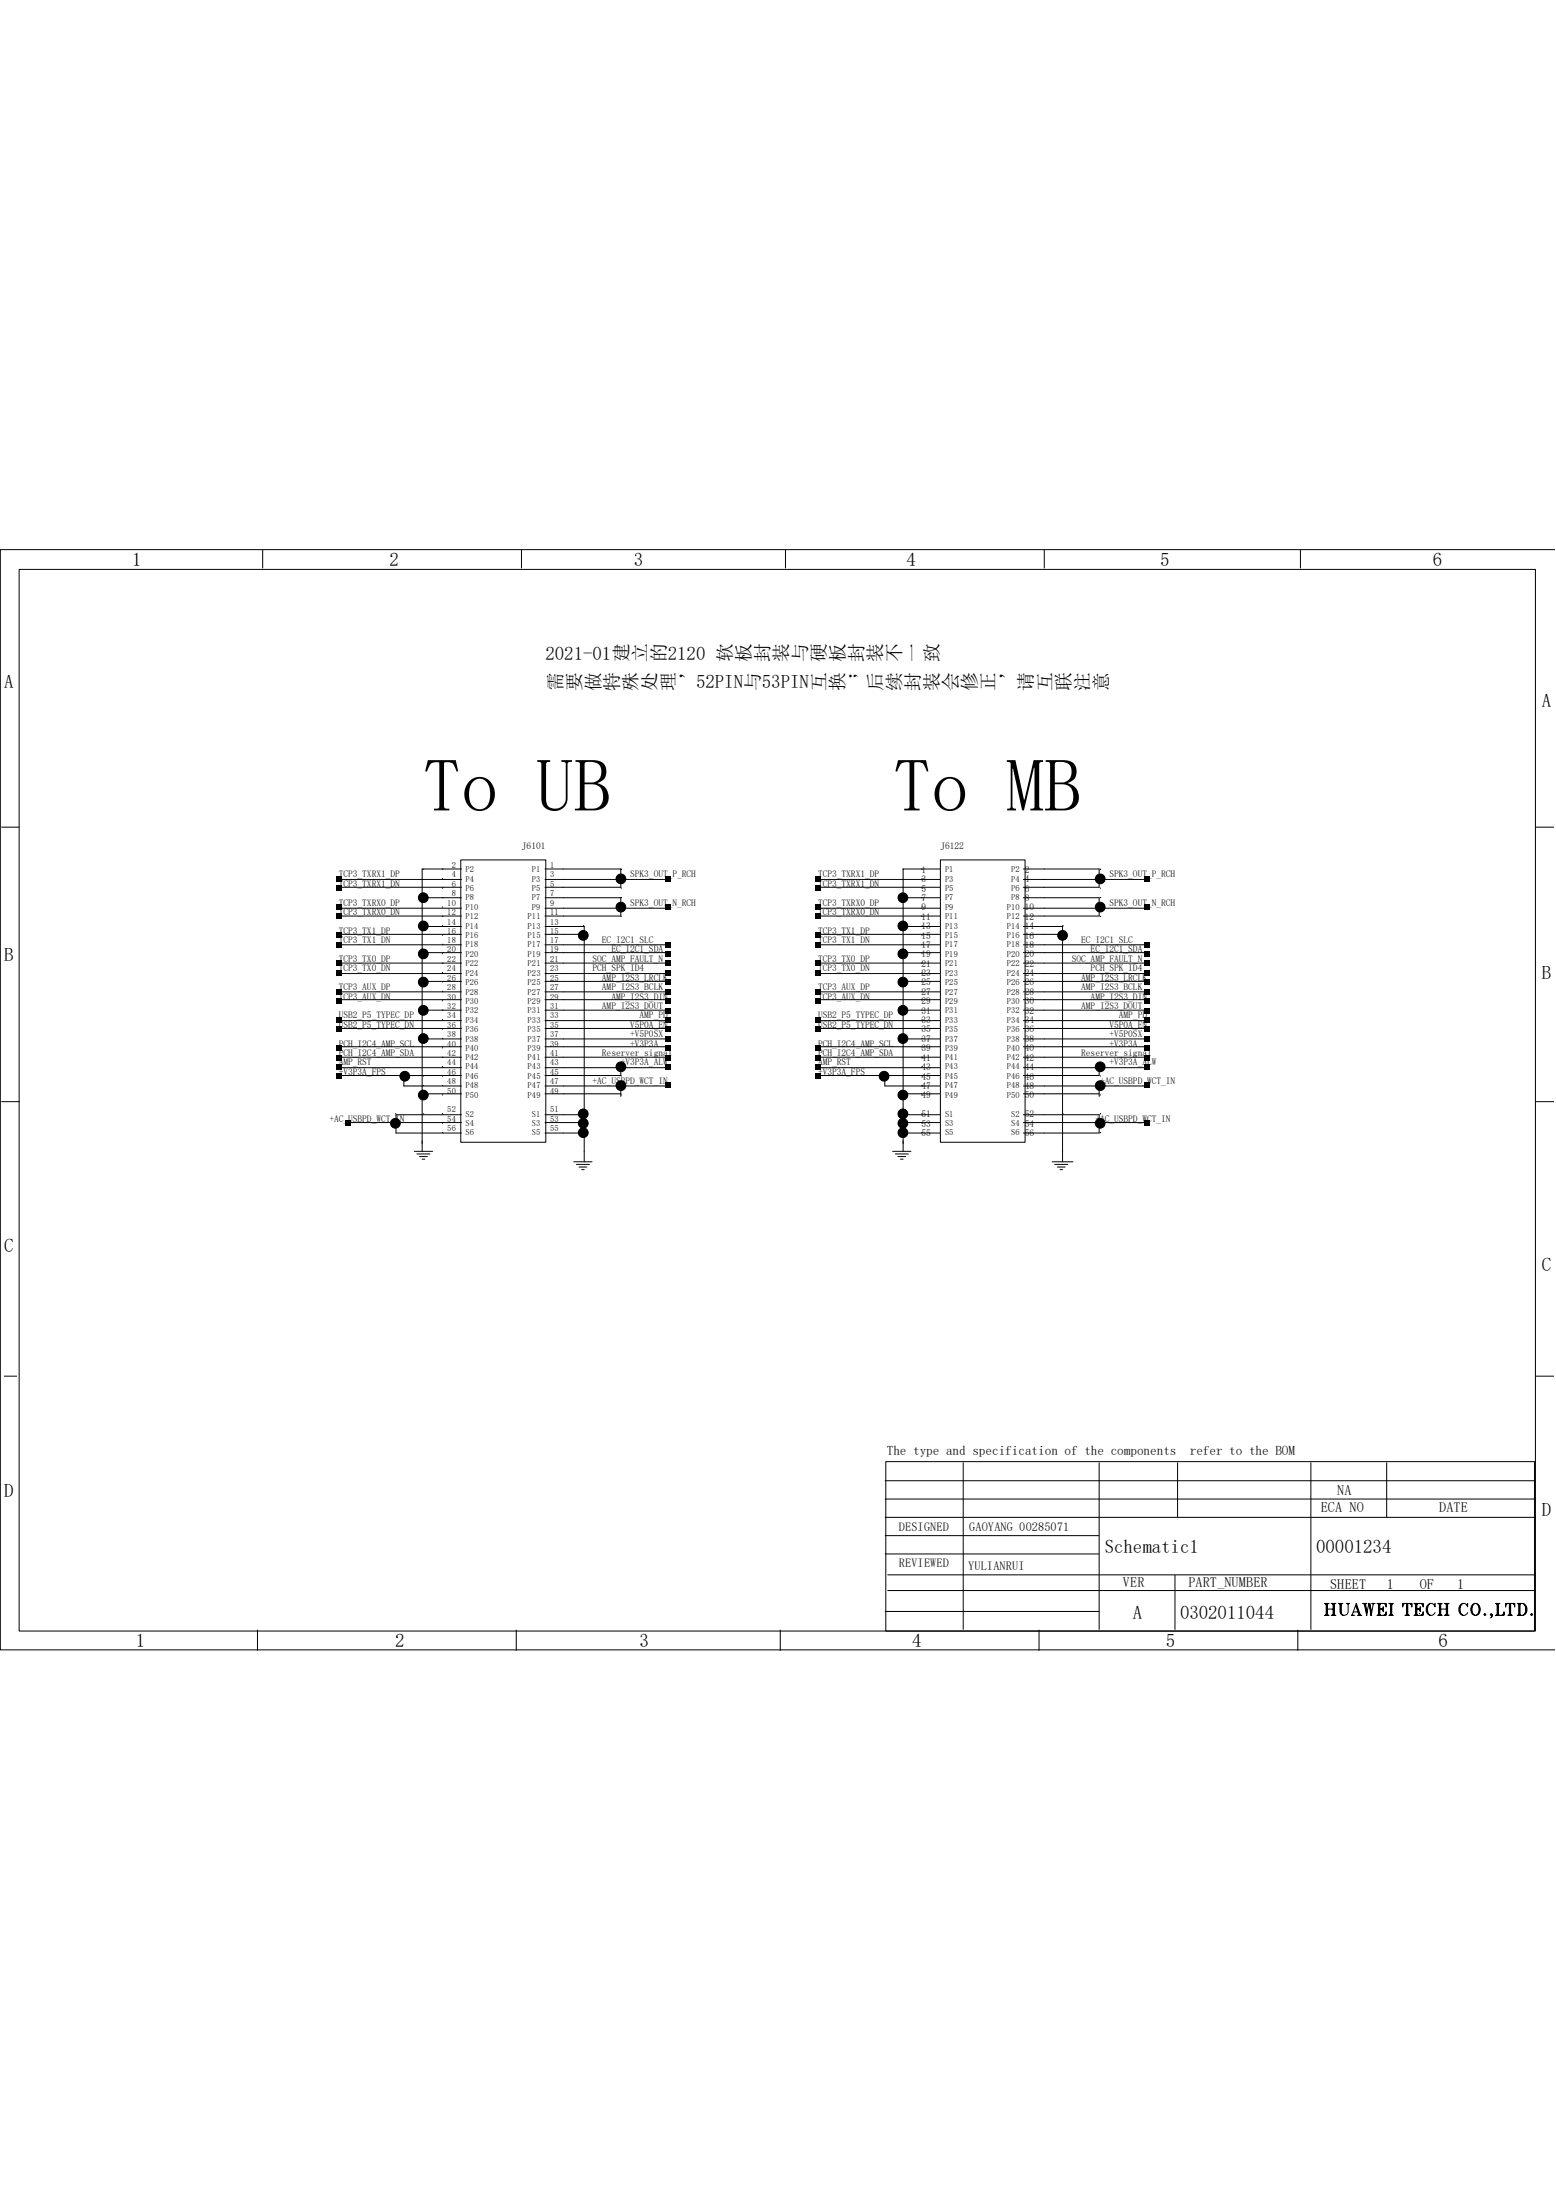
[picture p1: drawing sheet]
<svg xmlns="http://www.w3.org/2000/svg" width="210mm" height="297mm" viewBox="0 0 210 297" stroke-linecap="round" stroke-linejoin="round" font-family="sans-serif">
<path d="M0 74.3h209.8v148.3h-209.8z" fill="none" stroke="#fff" stroke-width=".13"/>
<g fill="#000">
<path d="M45.4 119.5h.7v.7h-.7zM45.4 118.2h.7v.7h-.7zM89.8 118.2h.7v.7h-.7zM110.1 119.5h.7v.7h-.7zM110.1 118.2h.7v.7h-.7zM154.5 118.2h.7v.7h-.7zM45.4 127.1h.7v.7h-.7zM45.4 125.9h.7v.6h-.7zM45.4 123.3h.7v.7h-.7zM45.4 122h.7v.7h-.7zM45.4 133.5h.7v.7h-.7zM45.4 138.6h.7v.6h-.7z"/>
<path d="M45.4 129.7h.7v.6h-.7zM45.4 130.9h.7v.7h-.7zM45.4 137.3h.7v.7h-.7zM45.4 134.7h.7v.7h-.7zM89.8 133.5h.7v.7h-.7zM89.8 136h.7v.7h-.7zM89.8 122h.7v.7h-.7zM89.8 137.3h.7v.7h-.7zM89.8 138.6h.7v.6h-.7zM89.8 127.1h.7v.7h-.7zM89.8 132.2h.7v.7h-.7zM89.8 128.4h.7v.7h-.7z"/>
<path d="M89.8 134.7h.7v.7h-.7zM89.8 139.8h.7v.7h-.7zM89.8 129.7h.7v.6h-.7zM89.8 130.9h.7v.7h-.7zM110.1 127.1h.7v.7h-.7zM110.1 125.9h.7v.6h-.7zM110.1 123.3h.7v.7h-.7zM110.1 122h.7v.7h-.7zM110.1 133.5h.7v.7h-.7zM110.1 138.6h.7v.6h-.7zM110.1 129.7h.7v.6h-.7zM110.1 130.9h.7v.7h-.7z"/>
<path d="M110.1 137.3h.7v.7h-.7zM110.1 134.7h.7v.7h-.7zM154.5 133.5h.7v.7h-.7zM154.5 136h.7v.7h-.7zM154.5 122h.7v.7h-.7zM154.5 137.3h.7v.7h-.7zM154.5 138.6h.7v.6h-.7zM154.5 127.1h.7v.7h-.7zM154.5 132.2h.7v.7h-.7zM154.5 128.4h.7v.7h-.7zM154.5 134.7h.7v.7h-.7zM154.5 139.8h.7v.7h-.7z"/>
<path d="M154.5 129.7h.7v.6h-.7zM154.5 130.9h.7v.7h-.7zM45.4 141.1h.7v.7h-.7zM45.4 143.6h.7v.7h-.7zM45.4 142.4h.7v.6h-.7zM45.4 144.9h.7v.7h-.7zM46.7 151.2h.6v.7h-.6zM89.8 143.6h.7v.7h-.7zM89.8 146.1h.7v.7h-.7zM89.8 141.1h.7v.7h-.7zM89.8 142.4h.7v.6h-.7zM110.1 141.1h.7v.7h-.7z"/>
<path d="M110.1 143.6h.7v.7h-.7zM110.1 142.4h.7v.6h-.7zM110.1 144.9h.7v.7h-.7zM154.5 143.6h.7v.7h-.7zM154.5 151.2h.7v.7h-.7zM154.5 146.1h.7v.7h-.7zM154.5 141.1h.7v.7h-.7zM154.5 142.4h.7v.6h-.7z"/>
</g>
<g fill="none" stroke="#000" stroke-width=".13">
<path d="M2.6 76.8h204.6v143.3h-204.6zM35.5 74.2v2.5M70.4 74.2v2.5M106 74.2v2.5M140.9 74.2v2.5M175.5 74.2v2.5M209.9 74.2h-209.9v148.4h209.9M.2 111.6h2.4M45.7 118.7h16.6M45.7 119.7h16.6M62.2 116h11.5v38.1h-11.5zM62.3 117.3h-5.3v38.1"/>
<path d="M73.6 117.3h10.2v2.4h-10.2M73.6 118.7h16.5M110.2 118.7h16.6M110.2 119.7h16.6M126.8 117.3h-4.9v38.1M126.9 116h11.4v38.1h-11.4zM138.1 117.3h10.2v2.4h-10.2M138.1 118.7h16.6M207.3 111.6h2.4M45.7 122.6h16.6M45.7 123.6h16.6M45.7 126.1h16.6"/>
<path d="M45.7 127.5h16.6M45.7 130h16.6M45.7 131.4h16.6M45.7 133.8h16.6M45.7 134.9h16.6M45.7 137.7h16.6M45.7 138.8h16.6M57 121.1h5.3M57 125h5.3M57 128.5h5.3M57 132.4h5.3M57 136.3h5.3"/>
<path d="M73.6 121.1h10.2v2.5h-10.2M73.6 122.6h16.5M73.6 125h5.2v31.8M73.6 126.1h5.2M73.6 127.5h16.5M73.6 128.5h16.5M73.6 130h16.5M73.6 131.4h16.5M73.6 132.4h16.5M73.6 133.8h16.5M73.6 134.9h16.5M73.6 136.3h16.5"/>
<path d="M73.6 137.7h16.5M73.6 138.8h16.5M110.2 122.6h16.6M110.2 123.6h16.6M110.2 126.1h16.6M110.2 127.5h16.6M110.2 130h16.6M110.2 131.4h16.6M110.2 133.8h16.6M110.2 134.9h16.6M110.2 137.7h16.6M110.2 138.8h16.6"/>
<path d="M121.9 121.1h4.9M121.9 125h4.9M121.9 128.5h4.9M121.9 132.4h4.9M121.9 136.3h4.9M138.1 121.1h10.2v2.5h-10.2M138.1 122.6h16.6M138.1 125h5.3v31.8M138.1 126.1h5.3M138.1 127.5h16.6M138.1 128.5h16.6M138.1 130h16.6"/>
<path d="M138.1 131.4h16.6M138.1 132.4h16.6M138.1 133.8h16.6M138.1 134.9h16.6M138.1 136.3h16.6M138.1 137.7h16.6M138.1 138.8h16.6M.2 148.7h2.4M45.7 141.2h16.6M45.7 142.7h16.6M45.7 144.1h16.6M45.7 145.1h16.6"/>
<path d="M47.1 151.5h15.2M54.5 145.1v1.4h7.8M55.9 155.4h2.5M56.3 155.7h1.7M56.6 156.1h1.1M57 140.2h5.3M57 147.6h5.3M57 156.4h.3M62.3 150.4h-8.9v2.5h8.9M73.6 140.2h16.5M73.6 141.2h16.5M73.6 142.7h16.5"/>
<path d="M73.6 144.1h16.5M73.6 146.5h16.5M73.6 147.6h10.2M73.6 150.4h5.2M73.6 151.5h5.2M73.6 152.9h5.2M77.4 156.8h2.5M77.8 157.1h1.8M78.1 157.5h1.1M78.5 157.8h.3M83.8 144.1v1h-10.2M83.8 146.5v1.5"/>
<path d="M110.2 141.2h16.6M110.2 142.7h16.6M110.2 144.1h16.6M110.2 145.1h16.6M119.4 145.1v1.4h7.4M120.5 155.4h2.4M120.8 155.7h1.8M121.2 156.1h1M121.5 156.4h.4M121.9 140.2h4.9M121.9 147.6h4.9M121.9 150.4h4.9"/>
<path d="M121.9 151.5h4.9M121.9 152.9h4.9M138.1 150.4h10.2v2.5h-10.2M138.1 140.2h16.6M138.1 141.2h16.6M138.1 142.7h16.6M138.1 144.1h16.6M138.1 146.5h16.6M138.1 147.6h10.2M138.1 151.5h16.6M142 156.8h2.8M142.3 157.1h1.8"/>
<path d="M142.7 157.5h1.1M143.1 157.8h.3M148.3 144.1v1h-10.2M148.3 146.5v1.5M207.3 148.7h2.4M.5 185.7h1.8M119.4 199.8h87.9M119.5 197.2h87.6v22.9h-87.6zM130 197.3v22.6M148.3 197.3v22.6M158.9 197.3v7.4M176.9 197.3v22.6"/>
<path d="M187.1 197.3v7.4M207.3 185.7h2.4M34.7 219.9v2.8M69.7 219.9v2.8M105.3 219.9v2.8M119.4 217.4h28.9M119.4 207.2h28.9M119.4 204.7h87.9M119.4 209.7h28.9M119.4 202.3h87.9M119.8 214.6h87.5M119.8 212.5h87.5"/>
<path d="M140.2 219.9v2.8M158.6 212.5v7.4M175.2 219.9v2.8M178.8 216.4h.6M178.8 218h.6M178.8 216.4l.2 .1M178.9 216.4l.1 .1M179 216.4v1.6M179 217.9l-.2 .1M179 217.8l-.1 .2M179.1 216.5v1.4M179.2 216.4v1.6"/>
<path d="M179.2 217.1h.7M179.2 217.8v.2M179.2 217.9l.1 .1M179.2 216.4v.1M179.3 216.4l-.1 .1M179.7 216.4h.6M179.7 218h.6M179.7 216.4l.2 .1M179.8 216.4l.1 .1M179.9 216.4v1.6M179.9 217.9l-.2 .1M179.9 217.8l-.1 .2"/>
<path d="M180 216.5v1.4M180.1 216.4v1.6M180.1 217.8v.2M180.1 217.9l.1 .1M180.1 216.4v.1M180.2 216.4l-.1 .1M180.6 216.4h.6M180.7 216.4l.1 .1M180.8 216.4v.1M180.8 216.4v1.1a.56 .56 0 0 0 .6 .5 .56 .56 0 0 0 .5-.5v-1M180.9 216.5v1.1l.1 .2M181 216.4v1.2l.1 .2 .2 .2"/>
<path d="M181.1 216.4l-.1 .1M181.7 216.4h.5M181.8 216.4l.1 .1M182.1 216.4l-.2 .1M182.4 218h.4M182.5 217.9l.5-1.5 .6 1.6M182.5 217.9v.1M182.5 217.9l.2 .1M182.7 217.5h.6M183 216.6l.4 1.4M183 216.6l.5 1.4M183.2 218h.6"/>
<path d="M183.4 217.9l-.1 .1M183.4 217.8l-.1 .2M183.5 217.8l.2 .2M183.9 216.4h.6M184 216.4l.2 .1M184.1 216.4l.3 1.6M184.2 216.4l.2 1.6M184.3 216.4l.2 1.2M184.4 216.4l-.1 .1M184.7 216.4l-.3 1.6M184.7 216.4h.2l.2 1.2M184.7 216.4l.3 1.6"/>
<path d="M184.8 216.4l.2 1.6M185.1 216.4h.5M185.2 216.4l.1 .1M185.3 216.5l-.3 1.5M185.5 216.4l-.2 .1M185.8 216.4h1.3v.4l-.1-.4M185.8 218h1.3v-.5l-.1 .5M185.9 216.4l.2 .1M186 216.4l.1 .1M186.1 216.4v1.6M186.1 217.9l-.2 .1M186.1 217.8l-.1 .2"/>
<path d="M186.1 216.5v1.4M186.2 217.1h.5M186.2 216.4v1.6M186.2 217.8l.1 .2M186.2 217.9l.2 .1M186.3 216.4l-.1 .1M186.4 216.4l-.2 .1M186.7 216.8v.7l-.1-.4zM186.7 217l-.2 .1 .2 .2M186.7 217l-.3 .1 .3 .1M186.7 216.4l.4 .1M186.8 216.4l.3 .1"/>
<path d="M186.9 216.4l.2 .2M187.1 217.9l-.4 .1M187.1 217.8l-.3 .2M187.1 217.8l-.2 .2M187.5 216.4h.5M187.5 218h.5M187.5 216.4l.2 .1M187.6 216.4l.1 .1M187.7 216.4v1.6M187.7 217.9l-.2 .1M187.7 217.8l-.1 .2M187.7 216.5v1.4"/>
<path d="M187.8 216.4v1.6M187.8 217.8l.1 .2M187.8 217.9l.2 .1M187.9 216.4l-.1 .1M188 216.4l-.2 .1M189.4 216.4l-.1 .4v-.4h1.2v.4v-.4M189.4 216.4l-.1 .2M189.5 216.4l-.2 .1M189.6 218h.6M189.7 216.4l-.4 .1M189.8 216.4v1.6M189.8 217.9l-.1 .1"/>
<path d="M189.8 217.8v.2M189.9 216.5v1.4M190 216.4v1.6M190 217.8l.1 .2M190 217.9l.2 .1M190.2 216.4l.3 .1M190.3 216.4l.2 .1M190.4 216.4l.1 .2M190.8 216.4h1.3v.4l-.1-.4M190.8 218h1.3v-.5l-.1 .5M190.9 216.4l.2 .1M191 216.4l.1 .1"/>
<path d="M191.1 216.4v1.6M191.1 217.9l-.2 .1M191.1 217.8l-.1 .2M191.1 216.5v1.4M191.2 217.1h.5M191.2 216.4v1.6M191.2 217.8l.1 .2M191.2 217.9l.1 .1M191.3 216.4l-.1 .1M191.7 216.8v.7l-.1-.4zM191.7 217l-.2 .1 .2 .2M191.7 217l-.4 .1 .4 .1"/>
<path d="M191.7 216.4l.4 .1M191.8 216.4l.3 .1M191.9 216.4l.2 .2M192.1 217.9l-.4 .1M192.1 217.8l-.3 .2M192.1 217.8l-.2 .2M192.7 216.6a.96 .96 0 0 0 0 1.2M193 216.4a1.02 1.02 0 0 0 0 1.6M193.6 216.6l.1-.2v.4a.6 .6 0 0 0-.7-.4 .6 .6 0 0 0-.5 .6 .68 .68 0 0 0 .2 .8 .68 .68 0 0 0 .9 0l.1-.2M194.1 216.4h.5M194.1 218h.5M194.1 216.4l.2 .1"/>
<path d="M194.2 216.4l.1 .1M194.3 216.4v1.6M194.3 217.9l-.2 .1M194.3 217.8l-.1 .2M194.4 216.5v1.4M194.4 217.1h.8M194.4 216.4v1.6M194.4 217.8l.1 .2M194.4 217.9l.2 .1M194.5 216.4l-.1 .1M194.6 216.4l-.2 .1M194.9 216.4h.7"/>
<path d="M194.9 218h.7M195 216.4l.2 .1M195.1 216.4l.1 .1M195.2 216.4v1.6M195.2 217.9l-.2 .1M195.2 217.8l-.1 .2M195.3 216.5v1.4M195.4 216.4v1.6M195.4 217.8v.2M195.4 217.9l.1 .1M195.4 216.4v.1M195.5 216.4l-.1 .1"/>
<path d="M197.1 216.6a.96 .96 0 0 0 0 1.2M197.4 216.4a1.02 1.02 0 0 0 0 1.6M198 216.6l.1-.2v.4a.6 .6 0 0 0-.7-.4 .6 .6 0 0 0-.5 .6 .68 .68 0 0 0 .2 .8 .68 .68 0 0 0 .9 0l.1-.2M198.7 216.6a.65 .65 0 0 1 .8-.1 .65 .65 0 0 1 .3 .8 .64 .64 0 0 1-.7 .7 .64 .64 0 0 1-.6-.7zM198.8 216.6a.96 .96 0 0 0 0 1.2M199.1 216.4a1.02 1.02 0 0 0 0 1.6M199.2 216.4a1.02 1.02 0 0 1 0 1.6M199.5 216.6a.96 .96 0 0 1 0 1.2M200.3 217.8h.1l.1 .1-.1 .1zM200.4 217.8v.1zM201.2 217.8l.1 .1zM201.3 218.2l.1-.3-.2 .1-.1-.1 .1-.1h.2v.3l-.3 .2"/>
<path d="M201.3 218l.1 .1M201.8 218h1.2v-.5l-.1 .5M201.8 216.4h.6M201.9 216.4l.2 .1M202 216.4l.1 .1M202.1 216.4v1.6M202.1 217.9l-.2 .1M202.1 217.8l-.1 .2M202.1 216.5v1.4M202.2 216.4v1.6M202.2 217.8l.1 .2M202.2 217.9l.2 .1"/>
<path d="M202.3 216.4l-.1 .1M202.4 216.4l-.2 .1M203 217.9l-.4 .1M203 217.8l-.3 .2M203 217.8l-.2 .2M203.2 216.4v.4v-.4h1.2v.4l-.1-.4M203.3 216.4l-.1 .2M203.4 216.4l-.2 .1M203.5 218h.6M203.6 216.4l-.4 .1M203.7 216.4v1.6M203.7 217.9l-.1 .1"/>
<path d="M203.7 217.8v.2M203.8 216.5v1.4M203.9 216.4v1.6M203.9 217.8l.1 .2M203.9 217.9l.1 .1M204 216.4l.4 .1M204.2 216.4l.2 .1M204.3 216.4l.1 .2M204.8 216.4h.7a.85 .85 0 0 1 .6 .8 .85 .85 0 0 1-.6 .8h-.7M204.8 216.4l.2 .1M204.9 216.4l.1 .1M205 216.4v1.6"/>
<path d="M205 217.9l-.2 .1M205 217.8l-.1 .2M205.1 216.5v1.4M205.1 216.4v1.6M205.1 217.8l.1 .2M205.1 217.9l.2 .1M205.2 216.4l-.1 .1M205.3 216.4l-.2 .1M205.5 216.4a1.02 1.02 0 0 1 0 1.6M205.8 216.6a.96 .96 0 0 1 0 1.2M206.6 217.8h.2v.1l-.1 .1zM206.7 217.8l.1 .1z"/>
<circle cx="83.8" cy="118.6" r=".66"/>
<circle cx="148.5" cy="118.6" r=".66"/>
<circle cx="57.1" cy="121.1" r=".66"/>
<circle cx="57.1" cy="128.7" r=".66"/>
<circle cx="57.1" cy="124.9" r=".66"/>
<circle cx="57.1" cy="132.5" r=".66"/>
<circle cx="57.1" cy="136.3" r=".66"/>
<circle cx="78.7" cy="126.2" r=".66"/>
<circle cx="83.8" cy="122.4" r=".66"/>
<circle cx="121.9" cy="121.1" r=".66"/>
<circle cx="121.9" cy="124.9" r=".66"/>
<circle cx="121.9" cy="132.5" r=".66"/>
<circle cx="121.9" cy="136.3" r=".66"/>
<circle cx="121.9" cy="128.7" r=".66"/>
<circle cx="143.4" cy="126.2" r=".66"/>
<circle cx="148.5" cy="122.4" r=".66"/>
<circle cx="53.4" cy="151.6" r=".66"/>
<circle cx="54.6" cy="145.2" r=".66"/>
<circle cx="57.1" cy="140.1" r=".66"/>
<circle cx="57.1" cy="147.8" r=".66"/>
<circle cx="78.7" cy="152.8" r=".66"/>
<circle cx="78.7" cy="151.6" r=".66"/>
<circle cx="78.7" cy="150.3" r=".66"/>
<circle cx="83.8" cy="144" r=".66"/>
<circle cx="83.8" cy="146.5" r=".66"/>
<circle cx="119.3" cy="145.2" r=".66"/>
<circle cx="121.9" cy="152.8" r=".66"/>
<circle cx="121.9" cy="150.3" r=".66"/>
<circle cx="121.9" cy="140.1" r=".66"/>
<circle cx="121.9" cy="151.6" r=".66"/>
<circle cx="121.9" cy="147.8" r=".66"/>
<circle cx="148.5" cy="146.5" r=".66"/>
<circle cx="148.5" cy="144" r=".66"/>
<circle cx="148.5" cy="151.6" r=".66"/>
</g>
<g fill="#000">
<circle cx="83.8" cy="118.6" r=".67"/>
<circle cx="148.5" cy="118.6" r=".67"/>
<circle cx="57.1" cy="124.9" r=".67"/>
<circle cx="57.1" cy="128.7" r=".67"/>
<circle cx="57.1" cy="136.3" r=".67"/>
<circle cx="57.1" cy="132.5" r=".67"/>
<circle cx="57.1" cy="121.1" r=".67"/>
<circle cx="78.7" cy="126.2" r=".67"/>
<circle cx="83.8" cy="122.4" r=".67"/>
<circle cx="121.9" cy="124.9" r=".67"/>
<circle cx="121.9" cy="128.7" r=".67"/>
<circle cx="121.9" cy="136.3" r=".67"/>
<circle cx="121.9" cy="132.5" r=".67"/>
<circle cx="121.9" cy="121.1" r=".67"/>
<circle cx="143.4" cy="126.2" r=".67"/>
<circle cx="148.5" cy="122.4" r=".67"/>
<circle cx="53.4" cy="151.6" r=".67"/>
<circle cx="54.6" cy="145.2" r=".67"/>
<circle cx="57.1" cy="147.8" r=".67"/>
<circle cx="57.1" cy="140.1" r=".67"/>
<circle cx="78.7" cy="150.3" r=".67"/>
<circle cx="78.7" cy="151.6" r=".67"/>
<circle cx="78.7" cy="152.8" r=".67"/>
<circle cx="83.8" cy="144" r=".67"/>
<circle cx="83.8" cy="146.5" r=".67"/>
<circle cx="119.3" cy="145.2" r=".67"/>
<circle cx="121.9" cy="150.3" r=".67"/>
<circle cx="121.9" cy="147.8" r=".67"/>
<circle cx="121.9" cy="152.8" r=".67"/>
<circle cx="121.9" cy="140.1" r=".67"/>
<circle cx="121.9" cy="151.6" r=".67"/>
<circle cx="148.5" cy="144" r=".67"/>
<circle cx="148.5" cy="151.6" r=".67"/>
<circle cx="148.5" cy="146.5" r=".67"/>
</g>
<g font-size="10.2">
<text x="57.1" y="109.5">To UB</text>
<text x="120.6" y="109.5">To MB</text>
</g>
<g font-size="2.5">
<text x="17.8" y="76.4">1</text>
<text x="52.6" y="76.4">2</text>
<text x="85.6" y="76.4">3</text>
<text x="122.3" y="76.4">4</text>
<text x="156.6" y="76.4">5</text>
<text x="193.4" y="76.4">6</text>
<text x="73.6" y="89">2021-01</text>
<text x="84.7" y="89.4" transform="rotate(-90 84.7 89.4)">建</text>
<text x="87.3" y="89.4" transform="rotate(-90 87.3 89.4)">立</text>
<text x="89.8" y="89.4" transform="rotate(-90 89.8 89.4)">的</text>
<text x="90.1" y="89">2120</text>
<text x="98.7" y="89.4" transform="rotate(-90 98.7 89.4)">软</text>
<text x="101.3" y="89.4" transform="rotate(-90 101.3 89.4)">板</text>
<text x="103.8" y="89.4" transform="rotate(-90 103.8 89.4)">封</text>
<text x="106.3" y="89.4" transform="rotate(-90 106.3 89.4)">装</text>
<text x="108.9" y="89.4" transform="rotate(-90 108.9 89.4)">与</text>
<text x=".6" y="92.8">A</text>
<text x="75.9" y="93.2" transform="rotate(-90 75.9 93.2)">需</text>
<text x="78.4" y="93.2" transform="rotate(-90 78.4 93.2)">要</text>
<text x="80.9" y="93.2" transform="rotate(-90 80.9 93.2)">做</text>
<text x="83.5" y="93.2" transform="rotate(-90 83.5 93.2)">特</text>
<text x="86" y="93.2" transform="rotate(-90 86 93.2)">殊</text>
<text x="88.6" y="93.2" transform="rotate(-90 88.6 93.2)">处</text>
<text x="91.1" y="93.2" transform="rotate(-90 91.1 93.2)">理</text>
<text x="93.6" y="93.2" transform="rotate(-90 93.6 93.2)">，</text>
<text x="93.9" y="92.8">52PIN</text>
<text x="102.5" y="93.2" transform="rotate(-90 102.5 93.2)">与</text>
<text x="102.8" y="92.8">53PIN</text>
<text x="111.4" y="93.2" transform="rotate(-90 111.4 93.2)">互 硬</text>
<text x="114" y="93.2" transform="rotate(-90 114 93.2)">换 板</text>
<text x="116.5" y="93.2" transform="rotate(-90 116.5 93.2)">； 封</text>
<text x="119" y="93.2" transform="rotate(-90 119 93.2)">后 装</text>
<text x="121.6" y="93.2" transform="rotate(-90 121.6 93.2)">续 不</text>
<text x="124.1" y="93.2" transform="rotate(-90 124.1 93.2)">封 一</text>
<text x="126.7" y="93.2" transform="rotate(-90 126.7 93.2)">装 致</text>
<text x="129.2" y="93.2" transform="rotate(-90 129.2 93.2)">会</text>
<text x="131.7" y="93.2" transform="rotate(-90 131.7 93.2)">修</text>
<text x="134.3" y="93.2" transform="rotate(-90 134.3 93.2)">正</text>
<text x="136.8" y="93.2" transform="rotate(-90 136.8 93.2)">，</text>
<text x="139.4" y="93.2" transform="rotate(-90 139.4 93.2)">请</text>
<text x="141.9" y="93.2" transform="rotate(-90 141.9 93.2)">互</text>
<text x="144.4" y="93.2" transform="rotate(-90 144.4 93.2)">联</text>
<text x="147" y="93.2" transform="rotate(-90 147 93.2)">注</text>
<text x="149.5" y="93.2" transform="rotate(-90 149.5 93.2)">意</text>
<text x="208.1" y="95.4">A</text>
<text x=".6" y="129.6">B</text>
<text x="208.1" y="132.2">B</text>
<text x=".6" y="169">C</text>
<text x="208.1" y="171.5">C</text>
<text x=".6" y="202">D</text>
<text x="149.1" y="209.6">Schematic1</text>
<text x="177.6" y="209.6">00001234</text>
<text x="208.1" y="204.5">D</text>
<text x="152.9" y="218.4">A</text>
<text x="159.3" y="218.4">0302011044</text>
<text x="18.3" y="222.3">1</text>
<text x="53.3" y="222.3">2</text>
<text x="86.3" y="222.3">3</text>
<text x="123.1" y="222.3">4</text>
<text x="157.4" y="222.3">5</text>
<text x="194.1" y="222.3">6</text>
</g>
<g font-size="1.9">
<text x="180.5" y="201.7">NA</text>
<text x="178.3" y="204">ECA NO</text>
<text x="194.2" y="204">DATE</text>
<text x="151.6" y="214.1">VER</text>
<text x="160.4" y="214.1">PART_NUMBER</text>
<text x="179.5" y="214.4">SHEET</text>
<text x="187.2" y="214.4">1</text>
<text x="191.6" y="214.4">OF</text>
<text x="196.7" y="214.4">1</text>
</g>
<g font-size="1.8">
<text x="119.7" y="196.3">The type and specification of the components</text>
<text x="160.6" y="196.3">refer to the BOM</text>
</g>
<g font-size="1.7">
<text x="121.3" y="206.6">DESIGNED</text>
<text x="130.8" y="206.5">GAOYANG 00285071</text>
<text x="121.3" y="211.5">REVIEWED</text>
<text x="130.7" y="211.8">YULIANRUI</text>
</g>
<g font-size="1.3">
<text x="45.7" y="119.7">TCP3_TXRX1_DN</text>
<text x="45.7" y="118.4">TCP3_TXRX1_DP</text>
<text x="70.4" y="114.6">J6101</text>
<text x="85" y="118.4">SPK3_OUT_P_RCH</text>
<text x="110.4" y="119.7">TCP3_TXRX1_DN</text>
<text x="110.4" y="118.4">TCP3_TXRX1_DP</text>
<text x="124.4" y="117.8">1</text>
<text x="124.4" y="119">3</text>
<text x="126.9" y="114.6">J6122</text>
<text x="138.3" y="119">4</text>
<text x="138.3" y="117.8">2</text>
<text x="149.7" y="118.4">SPK3_OUT_P_RCH</text>
<text x="45.7" y="123.5">TCP3_TXRX0_DN</text>
<text x="45.7" y="122.2">TCP3_TXRX0_DP</text>
<text x="85" y="122.2">SPK3_OUT_N_RCH</text>
<text x="110.4" y="123.5">TCP3_TXRX0_DN</text>
<text x="110.4" y="122.2">TCP3_TXRX0_DP</text>
<text x="124.4" y="125.4">13</text>
<text x="124.4" y="124.1">11</text>
<text x="124.4" y="122.9">9</text>
<text x="124.4" y="121.6">7</text>
<text x="124.4" y="120.3">5</text>
<text x="138.3" y="122.9">10</text>
<text x="138.3" y="125.4">14</text>
<text x="138.3" y="124.1">12</text>
<text x="138.3" y="120.3">6</text>
<text x="138.3" y="121.6">8</text>
<text x="149.7" y="122.2">SPK3_OUT_N_RCH</text>
<text x="45.7" y="127.3">TCP3_TX1_DN</text>
<text x="45.7" y="126">TCP3_TX1_DP</text>
<text x="45.7" y="129.8">TCP3_TX0_DP</text>
<text x="45.7" y="131.1">TCP3_TX0_DN</text>
<text x="80" y="129.8">SOC_AMP_FAULT_N</text>
<text x="80" y="131.1">PCH_SPK_ID4</text>
<text x="81.2" y="127.3">EC_I2C1_SLC</text>
<text x="82.5" y="128.5">EC_I2C1_SDA</text>
<text x="110.4" y="127.3">TCP3_TX1_DN</text>
<text x="110.4" y="126">TCP3_TX1_DP</text>
<text x="110.4" y="129.8">TCP3_TX0_DP</text>
<text x="110.4" y="131.1">TCP3_TX0_DN</text>
<text x="124.4" y="131.7">23</text>
<text x="124.4" y="130.4">21</text>
<text x="124.4" y="127.9">17</text>
<text x="124.4" y="126.7">15</text>
<text x="124.4" y="129.2">19</text>
<text x="138.3" y="131.7">24</text>
<text x="138.3" y="130.4">22</text>
<text x="138.3" y="129.2">20</text>
<text x="138.3" y="127.9">18</text>
<text x="138.3" y="126.7">16</text>
<text x="144.7" y="129.8">SOC_AMP_FAULT_N</text>
<text x="145.9" y="127.3">EC_I2C1_SLC</text>
<text x="147.2" y="128.5">EC_I2C1_SDA</text>
<text x="147.2" y="131.1">PCH_SPK_ID4</text>
<text x="45.7" y="133.6">TCP3_AUX_DP</text>
<text x="45.7" y="137.4">USB2_P5_TYPEC_DP</text>
<text x="45.7" y="134.9">TCP3_AUX_DN</text>
<text x="81.2" y="133.6">AMP_I2S3_BCLK</text>
<text x="81.2" y="136.1">AMP_I2S3_DOUT</text>
<text x="81.2" y="132.3">AMP_I2S3_LRCLK</text>
<text x="82.5" y="134.9">AMP_I2S3_DIN</text>
<text x="86.3" y="137.4">AMP_PD</text>
<text x="110.4" y="133.6">TCP3_AUX_DP</text>
<text x="110.4" y="137.4">USB2_P5_TYPEC_DP</text>
<text x="110.4" y="134.9">TCP3_AUX_DN</text>
<text x="124.4" y="134.2">27</text>
<text x="124.4" y="136.8">31</text>
<text x="124.4" y="133">25</text>
<text x="124.4" y="135.5">29</text>
<text x="138.3" y="136.8">32</text>
<text x="138.3" y="135.5">30</text>
<text x="138.3" y="134.2">28</text>
<text x="138.3" y="133">26</text>
<text x="145.9" y="133.6">AMP_I2S3_BCLK</text>
<text x="145.9" y="136.1">AMP_I2S3_DOUT</text>
<text x="145.9" y="132.3">AMP_I2S3_LRCLK</text>
<text x="147.2" y="134.9">AMP_I2S3_DIN</text>
<text x="151" y="137.4">AMP_PD</text>
<text x="45.7" y="141.2">PCH_I2C4_AMP_SCL</text>
<text x="45.7" y="143.8">AMP_RST</text>
<text x="45.7" y="142.5">PCH_I2C4_AMP_SDA</text>
<text x="45.7" y="138.7">USB2_P5_TYPEC_DN</text>
<text x="81.2" y="142.5">Reserver_signal</text>
<text x="83.8" y="143.8">+V3P3A_ALW</text>
<text x="85" y="141.2">+V3P3A</text>
<text x="85" y="138.7">V5P0A_EN</text>
<text x="85" y="140">+V5P0SX</text>
<text x="110.4" y="141.2">PCH_I2C4_AMP_SCL</text>
<text x="110.4" y="143.8">AMP_RST</text>
<text x="110.4" y="142.5">PCH_I2C4_AMP_SDA</text>
<text x="110.4" y="138.7">USB2_P5_TYPEC_DN</text>
<text x="124.4" y="138">33</text>
<text x="124.4" y="139.3">35</text>
<text x="124.4" y="143.1">41</text>
<text x="124.4" y="140.6">37</text>
<text x="124.4" y="141.9">39</text>
<text x="138.3" y="139.3">36</text>
<text x="138.3" y="138">34</text>
<text x="138.3" y="141.9">40</text>
<text x="138.3" y="143.1">42</text>
<text x="138.3" y="140.6">38</text>
<text x="145.9" y="142.5">Reserver_signal</text>
<text x="149.7" y="143.8">+V3P3A_ALW</text>
<text x="149.7" y="141.2">+V3P3A</text>
<text x="149.7" y="138.7">V5P0A_EN</text>
<text x="149.7" y="140">+V5P0SX</text>
<text x="45.7" y="145">+V3P3A_FPS</text>
<text x="80" y="146.3">+AC_USBPD_WCT_IN</text>
<text x="110.4" y="145">+V3P3A_FPS</text>
<text x="124.4" y="146.9">47</text>
<text x="124.4" y="145.7">45</text>
<text x="124.4" y="148.2">49</text>
<text x="124.4" y="144.4">43</text>
<text x="138.3" y="148.2">50</text>
<text x="138.3" y="146.9">48</text>
<text x="138.3" y="144.4">44</text>
<text x="138.3" y="145.7">46</text>
<text x="148.5" y="146.3">+AC_USBPD_WCT_IN</text>
<text x="44.4" y="151.4">+AC_USBPD_WCT_IN</text>
<text x="124.4" y="152">53</text>
<text x="124.4" y="153.3">55</text>
<text x="124.4" y="150.7">51</text>
<text x="138.3" y="152">54</text>
<text x="138.3" y="153.3">56</text>
<text x="138.3" y="150.7">52</text>
<text x="147.8" y="151.4">+AC_USBPD_WCT_IN</text>
</g>
<g font-size="1.1">
<text x="61" y="119.7">6</text>
<text x="61" y="117.1">2</text>
<text x="61" y="118.4">4</text>
<text x="62.8" y="117.7">P2</text>
<text x="62.8" y="119">P4</text>
<text x="71.8" y="117.7">P1</text>
<text x="71.8" y="119">P3</text>
<text x="74.3" y="119.7">5</text>
<text x="74.3" y="118.4">3</text>
<text x="74.3" y="117.1">1</text>
<text x="127.6" y="117.7">P1</text>
<text x="127.6" y="119">P3</text>
<text x="136.5" y="117.7">P2</text>
<text x="136.5" y="119">P4</text>
<text x="60.4" y="124.8">14</text>
<text x="60.4" y="122.2">10</text>
<text x="60.4" y="123.5">12</text>
<text x="61" y="120.9">8</text>
<text x="62.8" y="120.3">P6</text>
<text x="62.8" y="121.5">P8</text>
<text x="62.8" y="122.8">P10</text>
<text x="62.8" y="124">P12</text>
<text x="62.8" y="125.3">P14</text>
<text x="71.2" y="124">P11</text>
<text x="71.2" y="125.3">P13</text>
<text x="71.8" y="120.3">P5</text>
<text x="71.8" y="121.5">P7</text>
<text x="71.8" y="122.8">P9</text>
<text x="74.3" y="123.5">11</text>
<text x="74.3" y="120.9">7</text>
<text x="74.3" y="122.2">9</text>
<text x="74.3" y="124.8">13</text>
<text x="127.6" y="120.3">P5</text>
<text x="127.6" y="121.5">P7</text>
<text x="127.6" y="122.8">P9</text>
<text x="127.6" y="124">P11</text>
<text x="127.6" y="125.3">P13</text>
<text x="135.9" y="122.8">P10</text>
<text x="135.9" y="124">P12</text>
<text x="135.9" y="125.3">P14</text>
<text x="136.5" y="120.3">P6</text>
<text x="136.5" y="121.5">P8</text>
<text x="60.4" y="131.1">24</text>
<text x="60.4" y="127.3">18</text>
<text x="60.4" y="129.8">22</text>
<text x="60.4" y="128.5">20</text>
<text x="60.4" y="126">16</text>
<text x="62.8" y="126.6">P16</text>
<text x="62.8" y="127.8">P18</text>
<text x="62.8" y="129.1">P20</text>
<text x="62.8" y="130.3">P22</text>
<text x="62.8" y="131.7">P24</text>
<text x="71.2" y="126.6">P15</text>
<text x="71.2" y="127.8">P17</text>
<text x="71.2" y="129.1">P19</text>
<text x="71.2" y="130.3">P21</text>
<text x="71.2" y="131.7">P23</text>
<text x="74.3" y="131.1">23</text>
<text x="74.3" y="129.8">21</text>
<text x="74.3" y="128.5">19</text>
<text x="74.3" y="127.3">17</text>
<text x="74.3" y="126">15</text>
<text x="127.6" y="126.6">P15</text>
<text x="127.6" y="127.8">P17</text>
<text x="127.6" y="129.1">P19</text>
<text x="127.6" y="130.3">P21</text>
<text x="127.6" y="131.7">P23</text>
<text x="135.9" y="126.6">P16</text>
<text x="135.9" y="127.8">P18</text>
<text x="135.9" y="129.1">P20</text>
<text x="135.9" y="130.3">P22</text>
<text x="135.9" y="131.7">P24</text>
<text x="60.4" y="134.9">30</text>
<text x="60.4" y="133.6">28</text>
<text x="60.4" y="132.3">26</text>
<text x="60.4" y="137.4">34</text>
<text x="60.4" y="136.1">32</text>
<text x="62.8" y="132.9">P26</text>
<text x="62.8" y="134.2">P28</text>
<text x="62.8" y="135.4">P30</text>
<text x="62.8" y="136.7">P32</text>
<text x="71.2" y="132.9">P25</text>
<text x="71.2" y="134.2">P27</text>
<text x="71.2" y="135.4">P29</text>
<text x="71.2" y="136.7">P31</text>
<text x="74.3" y="137.4">33</text>
<text x="74.3" y="136.1">31</text>
<text x="74.3" y="134.9">29</text>
<text x="74.3" y="132.3">25</text>
<text x="74.3" y="133.6">27</text>
<text x="127.6" y="132.9">P25</text>
<text x="127.6" y="134.2">P27</text>
<text x="127.6" y="135.4">P29</text>
<text x="127.6" y="136.7">P31</text>
<text x="135.9" y="132.9">P26</text>
<text x="135.9" y="134.2">P28</text>
<text x="135.9" y="135.4">P30</text>
<text x="135.9" y="136.7">P32</text>
<text x="60.4" y="140">38</text>
<text x="60.4" y="143.8">44</text>
<text x="60.4" y="142.5">42</text>
<text x="60.4" y="138.7">36</text>
<text x="60.4" y="141.2">40</text>
<text x="62.8" y="138">P34</text>
<text x="62.8" y="139.2">P36</text>
<text x="62.8" y="140.5">P38</text>
<text x="62.8" y="141.8">P40</text>
<text x="62.8" y="143.1">P42</text>
<text x="71.2" y="138">P33</text>
<text x="71.2" y="139.2">P35</text>
<text x="71.2" y="140.5">P37</text>
<text x="71.2" y="141.8">P39</text>
<text x="71.2" y="143.1">P41</text>
<text x="74.3" y="140">37</text>
<text x="74.3" y="138.7">35</text>
<text x="74.3" y="143.8">43</text>
<text x="74.3" y="142.5">41</text>
<text x="74.3" y="141.2">39</text>
<text x="127.6" y="138">P33</text>
<text x="127.6" y="139.2">P35</text>
<text x="127.6" y="140.5">P37</text>
<text x="127.6" y="141.8">P39</text>
<text x="127.6" y="143.1">P41</text>
<text x="135.9" y="138">P34</text>
<text x="135.9" y="139.2">P36</text>
<text x="135.9" y="140.5">P38</text>
<text x="135.9" y="141.8">P40</text>
<text x="135.9" y="143.1">P42</text>
<text x="60.4" y="146.3">48</text>
<text x="60.4" y="145">46</text>
<text x="60.4" y="147.6">50</text>
<text x="62.8" y="144.3">P44</text>
<text x="62.8" y="145.6">P46</text>
<text x="62.8" y="146.9">P48</text>
<text x="62.8" y="148.1">P50</text>
<text x="71.2" y="144.3">P43</text>
<text x="71.2" y="145.6">P45</text>
<text x="71.2" y="146.9">P47</text>
<text x="71.2" y="148.1">P49</text>
<text x="74.3" y="147.6">49</text>
<text x="74.3" y="146.3">47</text>
<text x="74.3" y="145">45</text>
<text x="127.6" y="144.3">P43</text>
<text x="127.6" y="145.6">P45</text>
<text x="127.6" y="146.9">P47</text>
<text x="127.6" y="148.1">P49</text>
<text x="135.9" y="144.3">P44</text>
<text x="135.9" y="145.6">P46</text>
<text x="135.9" y="146.9">P48</text>
<text x="135.9" y="148.1">P50</text>
<text x="60.4" y="150.1">52</text>
<text x="60.4" y="151.4">54</text>
<text x="60.4" y="152.7">56</text>
<text x="62.8" y="150.7">S2</text>
<text x="62.8" y="152">S4</text>
<text x="62.8" y="153.2">S6</text>
<text x="71.8" y="150.7">S1</text>
<text x="71.8" y="152">S3</text>
<text x="71.8" y="153.2">S5</text>
<text x="74.3" y="151.4">53</text>
<text x="74.3" y="152.7">55</text>
<text x="74.3" y="150.1">51</text>
<text x="127.6" y="150.7">S1</text>
<text x="127.6" y="152">S3</text>
<text x="127.6" y="153.2">S5</text>
<text x="136.5" y="150.7">S2</text>
<text x="136.5" y="152">S4</text>
<text x="136.5" y="153.2">S6</text>
</g>
</svg>
